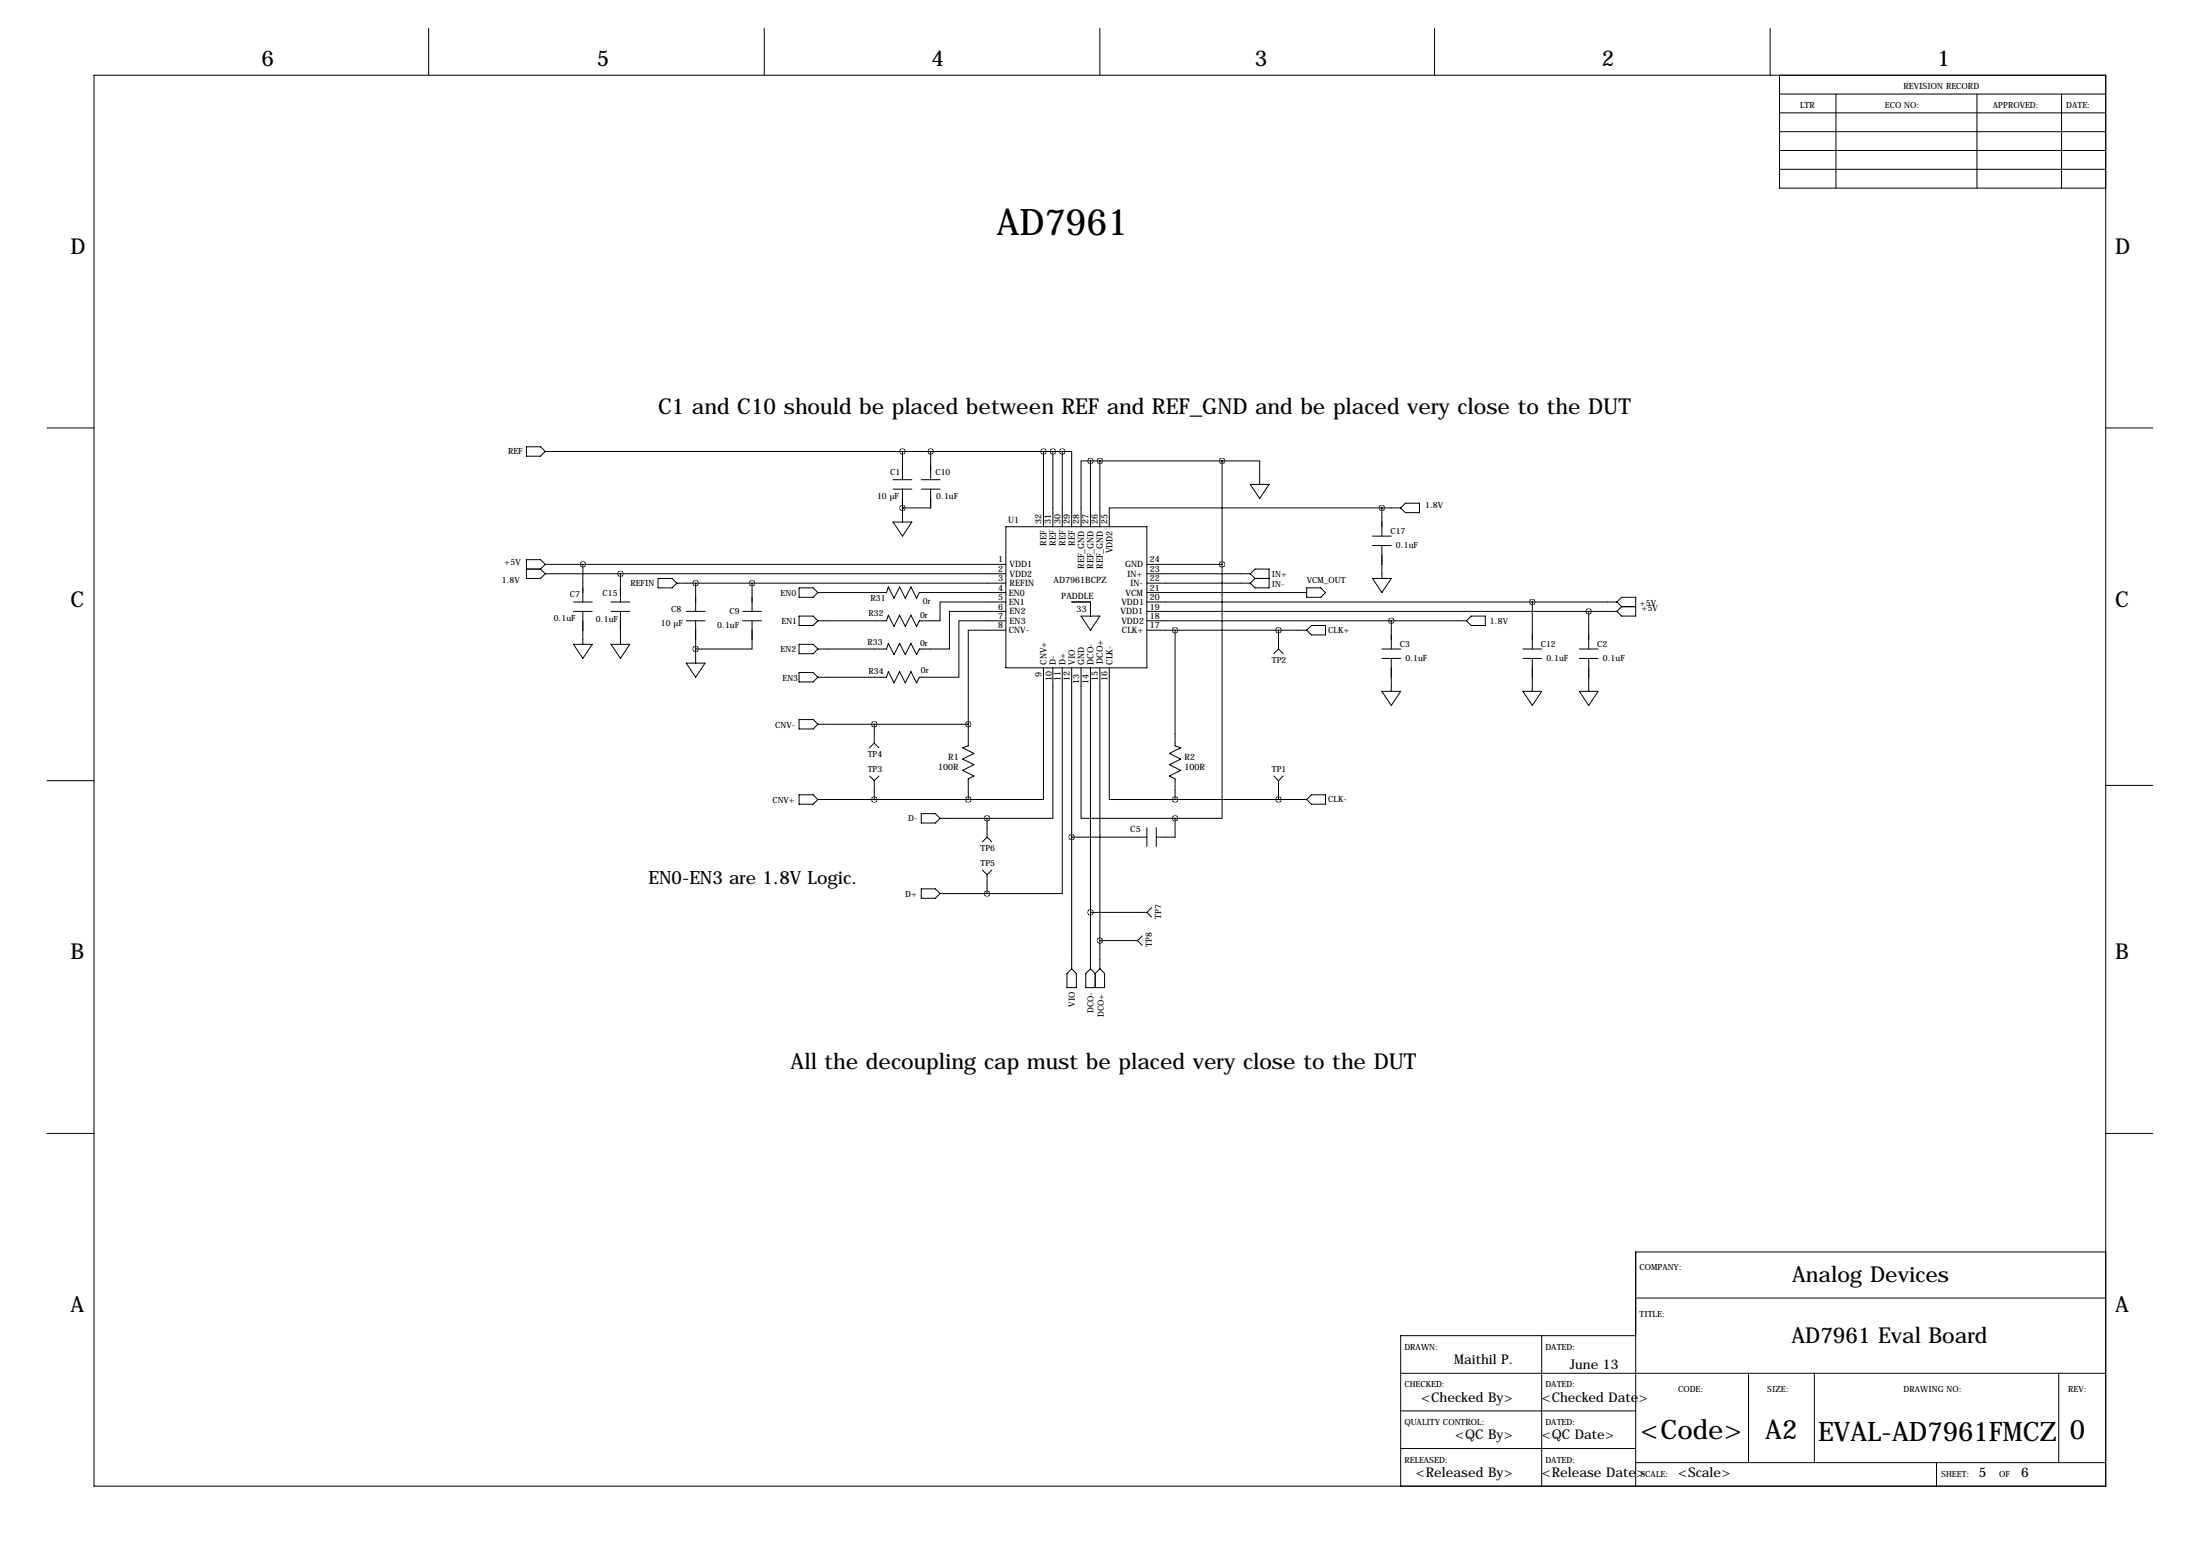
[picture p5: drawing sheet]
<svg xmlns="http://www.w3.org/2000/svg" width="594mm" height="419mm" viewBox="0 0 594 419" stroke-linecap="round" stroke-linejoin="round" font-family="sans-serif">
<g fill="none" stroke="#000" stroke-width=".27">
<path d="M115.8 7.6v12.7M206.5 7.6v12.7M297.2 7.6v12.7M387.6 7.6v12.7M478.3 7.6v12.7M25.4 20.3h543.6v381h-543.6zM480.8 20.3v30.5h88.2M480.8 35.6h88.2M480.8 25.4h88.2M480.8 30.5h88.2M496.1 25.4v25.4M534.2 25.4v25.4"/>
<path d="M557 25.4v25.4M480.8 40.6h88.2M480.8 45.7h88.2M12.7 115.6h12.7M569 115.6h12.7M142.2 120.6h3.8l1.3 1.3-1.3 1.3h-3.8zM147.3 121.9h139.7M241.3 129.5h5.1M241.3 132.1h5.1M243.8 137.2h.1M243.8 121.9v7.6M243.8 132.1v8.9"/>
<path d="M248.9 129.5h5.1M248.9 132.1h5.1M251.5 121.9v7.6M251.5 132.1v5.1h-7.7M281.9 121.9v20.3M284.5 121.9v20.3M287 121.9h2.6v20.3M287 121.9v20.3M294.6 124.5h-2.5v17.7M294.6 124.5v17.7M294.6 124.5h35.6M297.2 124.5v17.7"/>
<path d="M330.2 124.5h10.2v6.3M330.2 124.5v27.9M337.8 130.8h5.1l-2.5 3.8zM373.4 137.2v7.6M378.5 137.2h-78.8v5M378.5 137.2l1.2-1.3h3.8v2.5h-3.8zM142.2 153.7h3.8M146 153.7l1.3 1.2M147.3 152.4h124.5M147.3 154.9h124.5M147.3 152.4l-1.3-1.3h-3.8v5.1h3.8l1.3-1.3M147.3 152.4l-1.3 1.3"/>
<path d="M157.5 152.4v10.2M167.6 154.9v7.7M177.8 156.2h3.8l1.3 1.3-1.3 1.3h-3.8zM182.9 157.5h88.9M188 157.5v7.6M203.2 157.5v7.6M215.9 158.8h3.8l1.3 1.2-1.3 1.3h-3.8zM241.3 141h5.1l-2.6 3.8zM271.8 142.2h38.1v38.1h-38.1zM309.9 152.4h20.3M309.9 154.9h27.9M309.9 157.5h27.9"/>
<path d="M330.2 152.4v68.6h-12.7M337.8 154.9l1.3 1.3M337.8 154.9l1.3-1.2h3.8v5.1h-3.8l-1.3-1.3M339.1 156.2h3.8M339.1 156.2l-1.3 1.3M353.1 158.8h3.8l1.2 1.2-1.2 1.3h-3.8zM370.8 144.8h5.1M370.8 147.3h5.1M370.8 156.2h5.1l-2.5 3.8zM373.4 147.3v8.9M154.9 162.6h5.1M154.9 165.1h5.1"/>
<path d="M154.9 174h5.1l-2.5 3.8zM157.5 165.1v8.9M165.1 162.6h5.1M165.1 165.1h5.1M165.1 174h5.1l-2.6 3.8zM167.6 165.1v8.9M185.4 167.6h5.1M185.4 165.1h5.1M185.4 179.1h5.1l-2.5 3.8zM188 167.6v11.5M200.7 167.6h5M200.7 165.1h5"/>
<path d="M203.2 167.6v7.7h-15.2M215.9 166.4h3.8l1.3 1.2-1.3 1.3h-3.8zM215.9 174h3.8l1.3 1.3-1.3 1.2h-3.8zM221 160h18.5l.5-1.5 1.6 3 1.5-3 1.5 3 1.5-3 1.5 3 .8-1.5h23.4M271.8 165.1h-15.3v10.2h-8.1l-.8 1.5-1.5-3.1-1.5 3.1-1.5-3.1-1.5 3.1-1.6-3.1-.5 1.6h-18.5M271.8 167.6h-12.7v15.3h-10.7l-.8 1.5-1.5-3-1.5 3-1.5-3-1.5 3-1.6-3-.5 1.5h-18.5M271.8 162.6h-17.8v5h-5.6l-.8 1.6-1.5-3.1-1.5 3.1-1.5-3.1-1.5 3.1-1.6-3.1-.5 1.5h-18.5M271.8 170.2h-10.2v25.4M292.1 166.4h5.1l-2.6 3.8zM294.6 162.6h-5h5v3.8M309.9 160h43.2M309.9 162.6h127"/>
<path d="M309.9 170.2h43.2M309.9 167.6h86.3M309.9 165.1h127M317.5 170.2v31.2l1.5 .5-3 1.6 3 1.5-3 1.5 3 1.5-3 1.5 1.5 .8v5.6M345.4 170.2v5.1M345.4 175.3l-1.2 1.2M345.4 175.3l1.3 1.2M354.3 168.9h3.8v2.5h-3.8l-1.2-1.2zM373.4 175.3h5.1M373.4 177.8h5.1M375.9 167.6v7.7M375.9 177.8v8.9"/>
<path d="M396.2 167.6l1.3-1.2h3.8v2.5h-3.8zM411.5 175.3h5.1M411.5 177.8h5.1M414 162.6v12.7M414 177.8v8.9M426.7 175.3h5.1M426.7 177.8h5.1M429.3 165.1v10.2M429.3 177.8v8.9M436.9 162.6l1.2-1.3h3.9v5.1h-3.9l-1.2-1.3M436.9 162.6l1.2 1.2M438.1 163.8h3.9"/>
<path d="M438.1 163.8l-1.2 1.3M215.9 194.3h3.8l1.3 1.3-1.3 1.2h-3.8zM215.9 181.6h3.8l1.3 1.3-1.3 1.2h-3.8zM221 195.6h40.6M236.2 195.6v5.1M261.6 195.6v5.8l-1.5 .5 3 1.6-3 1.5 3 1.5-3 1.5 3 1.5-1.5 .8v5.6M281.9 180.3v35.6h-20.3M284.5 180.3v40.7h-17.8M287 180.3v61h-20.3M289.6 180.3v81.3M292.1 180.3v40.7h25.4M294.6 180.3v81.3"/>
<path d="M297.2 180.3v81.3M299.7 180.3v35.6h17.8M373.4 186.7h5.1l-2.6 3.8zM411.5 186.7h5.1l-2.6 3.8zM426.7 186.7h5.1l-2.5 3.8zM12.7 210.8h12.7M215.9 214.6h3.8l1.3 1.3-1.3 1.3h-3.8zM221 215.9h40.6M234.9 209.5l1.3 1.3M236.2 210.8v5.1M236.2 200.7l-1.3 1.2M236.2 200.7l1.3 1.2"/>
<path d="M237.5 209.5l-1.3 1.3M248.9 219.7h3.8l1.3 1.3-1.3 1.2h-3.8zM317.5 215.9h35.6M344.2 209.5l1.2 1.3M345.4 210.8v5.1M346.7 209.5l-1.3 1.3M353.1 215.9l1.2-1.3h3.8v2.6h-3.8zM569 212.1h12.7M254 221h12.7M265.4 234.9l1.3 1.3M266.7 221v5.1M266.7 236.2v5.1"/>
<path d="M266.7 226.1l-1.3 1.2M266.7 226.1l1.3 1.2M268 234.9l-1.3 1.3M289.6 226.1h20.3M309.9 223.5v5.1M312.4 223.5v5.1M317.5 221v5.1h-5.1M248.9 240h3.8l1.3 1.3-1.3 1.3h-3.8zM254 241.3h12.7M294.6 246.4h15.3M297.2 254h10.1M307.3 254l1.3 1.3"/>
<path d="M308.6 252.7l-1.3 1.3M309.9 246.4l1.2 1.2M311.1 245.1l-1.2 1.3M289.6 261.6l1.2 1.3v3.8h-2.5v-3.8zM294.6 261.6l-1.2 1.3v3.8h5v-3.8l-1.2-1.3M294.6 261.6l1.3 1.3M295.9 262.9v3.8M297.2 261.6l-1.3 1.3M12.7 306.1h12.7M569 306.1h12.7M569 338.1h-127v63.2M442 350.5h127"/>
<path d="M378.5 370.8h190.5M416.6 360.7v40.6M442 360.7h-63.5v40.6M472.4 370.8v24.2M490.2 370.8v24.2M556.3 370.8v24.2M378.5 381h63.5M378.5 391.2h63.5M442 395h127M523.2 395v6.3"/>
</g>
<path d="M281.9 121.9a.05 .05 0 0 0 .1 0 .05 .05 0 0 0-.1 0zM294.6 124.5a.05 .05 0 0 0 .1 0 .05 .05 0 0 0-.1 0zM297.1 124.5a.06 .06 0 0 0 .1 0 .06 .06 0 0 0-.1 0zM317.4 170.2a.1 .1 0 0 0 .2 0 .1 .1 0 0 0-.2 0zM330.1 152.4a.1 .1 0 0 0 .2 0 .1 .1 0 0 0-.2 0zM317.4 221a.1 .1 0 0 0 .2 0 .1 .1 0 0 0-.2 0zM243.8 121.9a.06 .06 0 0 0 .1 0 .06 .06 0 0 0-.1 0zM251.4 121.9a.05 .05 0 0 0 .1 0 .05 .05 0 0 0-.1 0zM287 121.9a.05 .05 0 0 0 .1 0 .05 .05 0 0 0-.1 0zM187.9 157.5a.05 .05 0 0 0 .1 0 .05 .05 0 0 0-.1 0zM289.5 226.1a.05 .05 0 0 0 .1 0 .05 .05 0 0 0-.1 0zM414 162.6a.05 .05 0 0 0 .1 0 .05 .05 0 0 0-.1 0zM330.1 124.5a.1 .1 0 0 0 .2 0 .1 .1 0 0 0-.2 0zM203.1 157.5a.1 .1 0 0 0 .2 0 .1 .1 0 0 0-.2 0zM187.9 175.3a.05 .05 0 0 0 .1 0 .05 .05 0 0 0-.1 0zM284.4 121.9a.06 .06 0 0 0 .1 0 .06 .06 0 0 0-.1 0zM157.4 152.4a.06 .06 0 0 0 .1 0 .06 .06 0 0 0-.1 0zM167.6 154.9a.05 .05 0 0 0 .1 0 .05 .05 0 0 0-.1 0zM375.9 167.6a.05 .05 0 0 0 .1 0 .05 .05 0 0 0-.1 0zM429.2 165.1a.05 .05 0 0 0 .1 0 .05 .05 0 0 0-.1 0zM373.3 137.2a.05 .05 0 0 0 .1 0 .05 .05 0 0 0-.1 0zM243.8 137.2a.06 .06 0 0 0 .1 0 .06 .06 0 0 0-.1 0zM261.6 215.9a.05 .05 0 0 0 .1 0 .05 .05 0 0 0-.1 0zM317.4 215.9a.1 .1 0 0 0 .2 0 .1 .1 0 0 0-.2 0zM261.6 195.6a.05 .05 0 0 0 .1 0 .05 .05 0 0 0-.1 0zM236.2 195.6a.05 .05 0 0 0 .1 0 .05 .05 0 0 0-.1 0zM236.2 215.9a.05 .05 0 0 0 .1 0 .05 .05 0 0 0-.1 0zM266.6 221a.1 .1 0 0 0 .2 0 .1 .1 0 0 0-.2 0zM266.6 241.3a.1 .1 0 0 0 .2 0 .1 .1 0 0 0-.2 0zM345.4 170.2a.05 .05 0 0 0 .1 0 .05 .05 0 0 0-.1 0zM345.4 215.9a.05 .05 0 0 0 .1 0 .05 .05 0 0 0-.1 0zM294.6 246.4a.05 .05 0 0 0 .1 0 .05 .05 0 0 0-.1 0zM297.1 254a.06 .06 0 0 0 .1 0 .06 .06 0 0 0-.1 0z" fill="#000" stroke="#000" stroke-width="1.5"/>
<text font-size="9.9" x="269.2" y="63.5">AD7961</text>
<g font-size="7.3">
<text x="443.3" y="388.6">&lt;Code&gt;</text>
<text x="477" y="388.6">A2</text>
<text x="491.3" y="389.1">EVAL-AD7961FMCZ</text>
<text x="559.3" y="388.6">0</text>
</g>
<g font-size="5.9">
<text x="70.6" y="17.8">6</text>
<text x="161.3" y="17.8">5</text>
<text x="251.7" y="17.8">4</text>
<text x="339.1" y="17.8">3</text>
<text x="432.8" y="17.8">2</text>
<text x="523.5" y="17.8">1</text>
<text x="19" y="68.6">D</text>
<text x="571.5" y="68.6">D</text>
<text x="177.8" y="111.8">C1 and C10 should be placed between REF and REF_GND and be placed very close to the DUT</text>
<text x="19" y="163.8">C</text>
<text x="571.5" y="163.8">C</text>
<text x="19" y="259.1">B</text>
<text x="571.5" y="259.1">B</text>
<text x="213.6" y="288.5">All the decoupling cap must be placed very close to the DUT</text>
<text x="484.2" y="346.2">Analog Devices</text>
<text x="19" y="354.3">A</text>
<text x="571.5" y="354.3">A</text>
<text x="484.1" y="362.8">AD7961 Eval Board</text>
</g>
<text font-size="4.9" x="175.3" y="238.8">EN0-EN3 are 1.8V Logic.</text>
<g font-size="3.6">
<text x="392.9" y="368.3">Maithil P.</text>
<text x="424.2" y="369.6">June 13</text>
<text x="384" y="378.5">&lt;Checked By&gt;</text>
<text x="416.6" y="378.5">&lt;Checked Date&gt;</text>
<text x="393.1" y="388.6">&lt;QC By&gt;</text>
<text x="416.6" y="388.6">&lt;QC Date&gt;</text>
<text x="382.5" y="398.8">&lt;Released By&gt;</text>
<text x="416.6" y="398.8">&lt;Release Date&gt;</text>
<text x="453.4" y="398.8">&lt;Scale&gt;</text>
<text x="534.7" y="398.8">5</text>
<text x="546.1" y="398.8">6</text>
</g>
<g font-size="2.4">
<text x="272.4" y="141.2">U1</text>
<text x="281.4" y="141.5" transform="rotate(-90 281.4 141.5)">32</text>
<text x="284" y="141.5" transform="rotate(-90 284 141.5)">31</text>
<text x="286.5" y="141.5" transform="rotate(-90 286.5 141.5)">30</text>
<text x="289.1" y="141.5" transform="rotate(-90 289.1 141.5)">29</text>
<text x="291.6" y="141.5" transform="rotate(-90 291.6 141.5)">28</text>
<text x="294.1" y="141.5" transform="rotate(-90 294.1 141.5)">27</text>
<text x="296.7" y="141.5" transform="rotate(-90 296.7 141.5)">26</text>
<text x="299.2" y="141.5" transform="rotate(-90 299.2 141.5)">25</text>
<text x="282.8" y="147.3" transform="rotate(-90 282.8 147.3)">REF</text>
<text x="285.3" y="147.3" transform="rotate(-90 285.3 147.3)">REF</text>
<text x="287.9" y="147.3" transform="rotate(-90 287.9 147.3)">REF</text>
<text x="290.4" y="147.3" transform="rotate(-90 290.4 147.3)">REF</text>
<text x="300.6" y="149.4" transform="rotate(-90 300.6 149.4)">VDD2</text>
<text x="269.7" y="151.9">1</text>
<text x="269.7" y="154.4">2</text>
<text x="272.8" y="153.2">VDD1</text>
<text x="272.8" y="155.8">VDD2</text>
<text x="292.9" y="153.6" transform="rotate(-90 292.9 153.6)">REF_GND</text>
<text x="295.5" y="153.6" transform="rotate(-90 295.5 153.6)">REF_GND</text>
<text x="298" y="153.6" transform="rotate(-90 298 153.6)">REF_GND</text>
<text x="304" y="153.2">GND</text>
<text x="304.5" y="155.8">IN+</text>
<text x="310.6" y="154.4">23</text>
<text x="310.6" y="151.9">24</text>
<text x="269.7" y="157">3</text>
<text x="269.7" y="159.5">4</text>
<text x="272.5" y="160.9">EN0</text>
<text x="272.8" y="158.3">REFIN</text>
<text x="284.6" y="157.4">AD7961BCPZ</text>
<text x="286.8" y="161.9">PADDLE</text>
<text x="304.1" y="160.9">VCM</text>
<text x="305.3" y="158.3">IN-</text>
<text x="310.6" y="159.5">21</text>
<text x="310.6" y="157">22</text>
<text x="269.7" y="162.1">5</text>
<text x="269.7" y="164.6">6</text>
<text x="269.7" y="167.1">7</text>
<text x="272.5" y="163.4">EN1</text>
<text x="272.8" y="165.9">EN2</text>
<text x="290.9" y="165.2">33</text>
<text x="302.8" y="165.9">VDD1</text>
<text x="303" y="163.4">VDD1</text>
<text x="310.6" y="167.1">18</text>
<text x="310.6" y="162.1">20</text>
<text x="310.6" y="164.6">19</text>
<text x="269.7" y="169.7">8</text>
<text x="272.5" y="171">CNV-</text>
<text x="272.8" y="168.5">EN3</text>
<text x="303" y="168.5">VDD2</text>
<text x="303.1" y="171">CLK+</text>
<text x="310.6" y="169.7">17</text>
<text x="282.8" y="179.6" transform="rotate(-90 282.8 179.6)">CNV+</text>
<text x="285.3" y="179.6" transform="rotate(-90 285.3 179.6)">D-</text>
<text x="287.9" y="179.6" transform="rotate(-90 287.9 179.6)">D+</text>
<text x="290.4" y="179.6" transform="rotate(-90 290.4 179.6)">VIO</text>
<text x="292.9" y="179.6" transform="rotate(-90 292.9 179.6)">GND</text>
<text x="295.5" y="179.6" transform="rotate(-90 295.5 179.6)">DCO-</text>
<text x="298" y="179.3" transform="rotate(-90 298 179.3)">DCO+</text>
<text x="300.6" y="179.6" transform="rotate(-90 300.6 179.6)">CLK-</text>
<text x="281.4" y="182.7" transform="rotate(-90 281.4 182.7)">9</text>
<text x="284.2" y="183.8" transform="rotate(-90 284.2 183.8)">10</text>
<text x="286.5" y="183.8" transform="rotate(-90 286.5 183.8)">11</text>
<text x="289.1" y="183.8" transform="rotate(-90 289.1 183.8)">12</text>
<text x="291.6" y="184.6" transform="rotate(-90 291.6 184.6)">13</text>
<text x="294.1" y="184.6" transform="rotate(-90 294.1 184.6)">14</text>
<text x="296.7" y="183.8" transform="rotate(-90 296.7 183.8)">15</text>
<text x="299.2" y="183.8" transform="rotate(-90 299.2 183.8)">16</text>
<text x="253.5" y="207.9">100R</text>
<text x="256.2" y="205.2">R1</text>
<text x="320" y="205.2">R2</text>
<text x="320" y="207.9">100R</text>
<text x="305.4" y="224.8">C5</text>
</g>
<g font-size="2.3">
<text x="486.4" y="29.2">LTR</text>
<text x="509.3" y="29.2">ECO NO:</text>
<text x="514.4" y="24.1">REVISION RECORD</text>
<text x="538.5" y="29.2">APPROVED:</text>
<text x="558.3" y="29.2">DATE:</text>
<text x="137.3" y="122.7">REF</text>
<text x="240.5" y="128.3">C1</text>
<text x="252.7" y="128.3">C10</text>
<text x="237" y="134.7">10 µF</text>
<text x="253" y="134.7">0.1uF</text>
<text x="385.1" y="137.2">1.8V</text>
<text x="375.7" y="144.3">C17</text>
<text x="377.2" y="147.9">0.1uF</text>
<text x="136.2" y="152.7">+5V</text>
<text x="343.7" y="155.7">IN+</text>
<text x="135.6" y="157.5">1.8V</text>
<text x="153.9" y="161.3">C7</text>
<text x="162.8" y="161">C15</text>
<text x="170.3" y="158.2">REFIN</text>
<text x="210.9" y="161">EN0</text>
<text x="343.7" y="158.5">IN-</text>
<text x="353.1" y="157.5">VCM_OUT</text>
<text x="149.6" y="167.7">0.1uF</text>
<text x="161" y="168">0.1uF</text>
<text x="181.4" y="165.4">C8</text>
<text x="197.1" y="165.9">C9</text>
<text x="234.7" y="166.5">R32</text>
<text x="235.2" y="162.4">R31</text>
<text x="248.6" y="166.9">0r</text>
<text x="249.4" y="163.1">0r</text>
<text x="443" y="163.6">+5V</text>
<text x="443.5" y="165.1">+5V</text>
<text x="178.6" y="169">10 µF</text>
<text x="193.8" y="169.5">0.1uF</text>
<text x="211.2" y="168.4">EN1</text>
<text x="358.9" y="170.9">CLK+</text>
<text x="402.6" y="168.4">1.8V</text>
<text x="210.9" y="176">EN2</text>
<text x="234.4" y="174.1">R33</text>
<text x="248.6" y="174.5">0r</text>
<text x="343.7" y="179.1">TP2</text>
<text x="378.2" y="174.8">C3</text>
<text x="379.7" y="178.4">0.1uF</text>
<text x="416.3" y="174.8">C12</text>
<text x="417.8" y="178.4">0.1uF</text>
<text x="431.5" y="174.8">C2</text>
<text x="433.1" y="178.4">0.1uF</text>
<text x="211.4" y="183.9">EN3</text>
<text x="234.7" y="182">R34</text>
<text x="248.8" y="181.9">0r</text>
<text x="209.5" y="196.6">CNV-</text>
<text x="234.4" y="208.6">TP3</text>
<text x="234.4" y="204.5">TP4</text>
<text x="343.7" y="208.6">TP1</text>
<text x="208.7" y="216.9">CNV+</text>
<text x="245.4" y="221.7">D-</text>
<text x="358.9" y="216.7">CLK-</text>
<text x="264.9" y="234">TP5</text>
<text x="264.9" y="229.9">TP6</text>
<text x="244.6" y="242.3">D+</text>
<text x="313.7" y="248.2" transform="rotate(-90 313.7 248.2)">TP7</text>
<text x="311.2" y="255.8" transform="rotate(-90 311.2 255.8)">TP8</text>
<text x="290.4" y="271.8" transform="rotate(-90 290.4 271.8)">VIO</text>
<text x="295.5" y="273.6" transform="rotate(-90 295.5 273.6)">DCO-</text>
<text x="298.3" y="274.7" transform="rotate(-90 298.3 274.7)">DCO+</text>
<text x="443" y="342.9">COMPANY:</text>
<text x="443" y="355.6">TITLE:</text>
<text x="379.5" y="364.5">DRAWN:</text>
<text x="417.6" y="364.5">DATED:</text>
<text x="379.5" y="374.6">CHECKED:</text>
<text x="417.6" y="374.6">DATED:</text>
<text x="453.4" y="375.9">CODE:</text>
<text x="477.5" y="375.9">SIZE:</text>
<text x="514.4" y="375.9">DRAWING NO:</text>
<text x="558.8" y="375.9">REV:</text>
<text x="379.5" y="384.8">QUALITY CONTROL:</text>
<text x="417.6" y="384.8">DATED:</text>
<text x="379.5" y="395">RELEASED:</text>
<text x="417.6" y="395">DATED:</text>
<text x="443.2" y="398.8">SCALE:</text>
<text x="524.5" y="398.8">SHEET:</text>
<text x="540.2" y="398.8">OF</text>
</g>
</svg>
